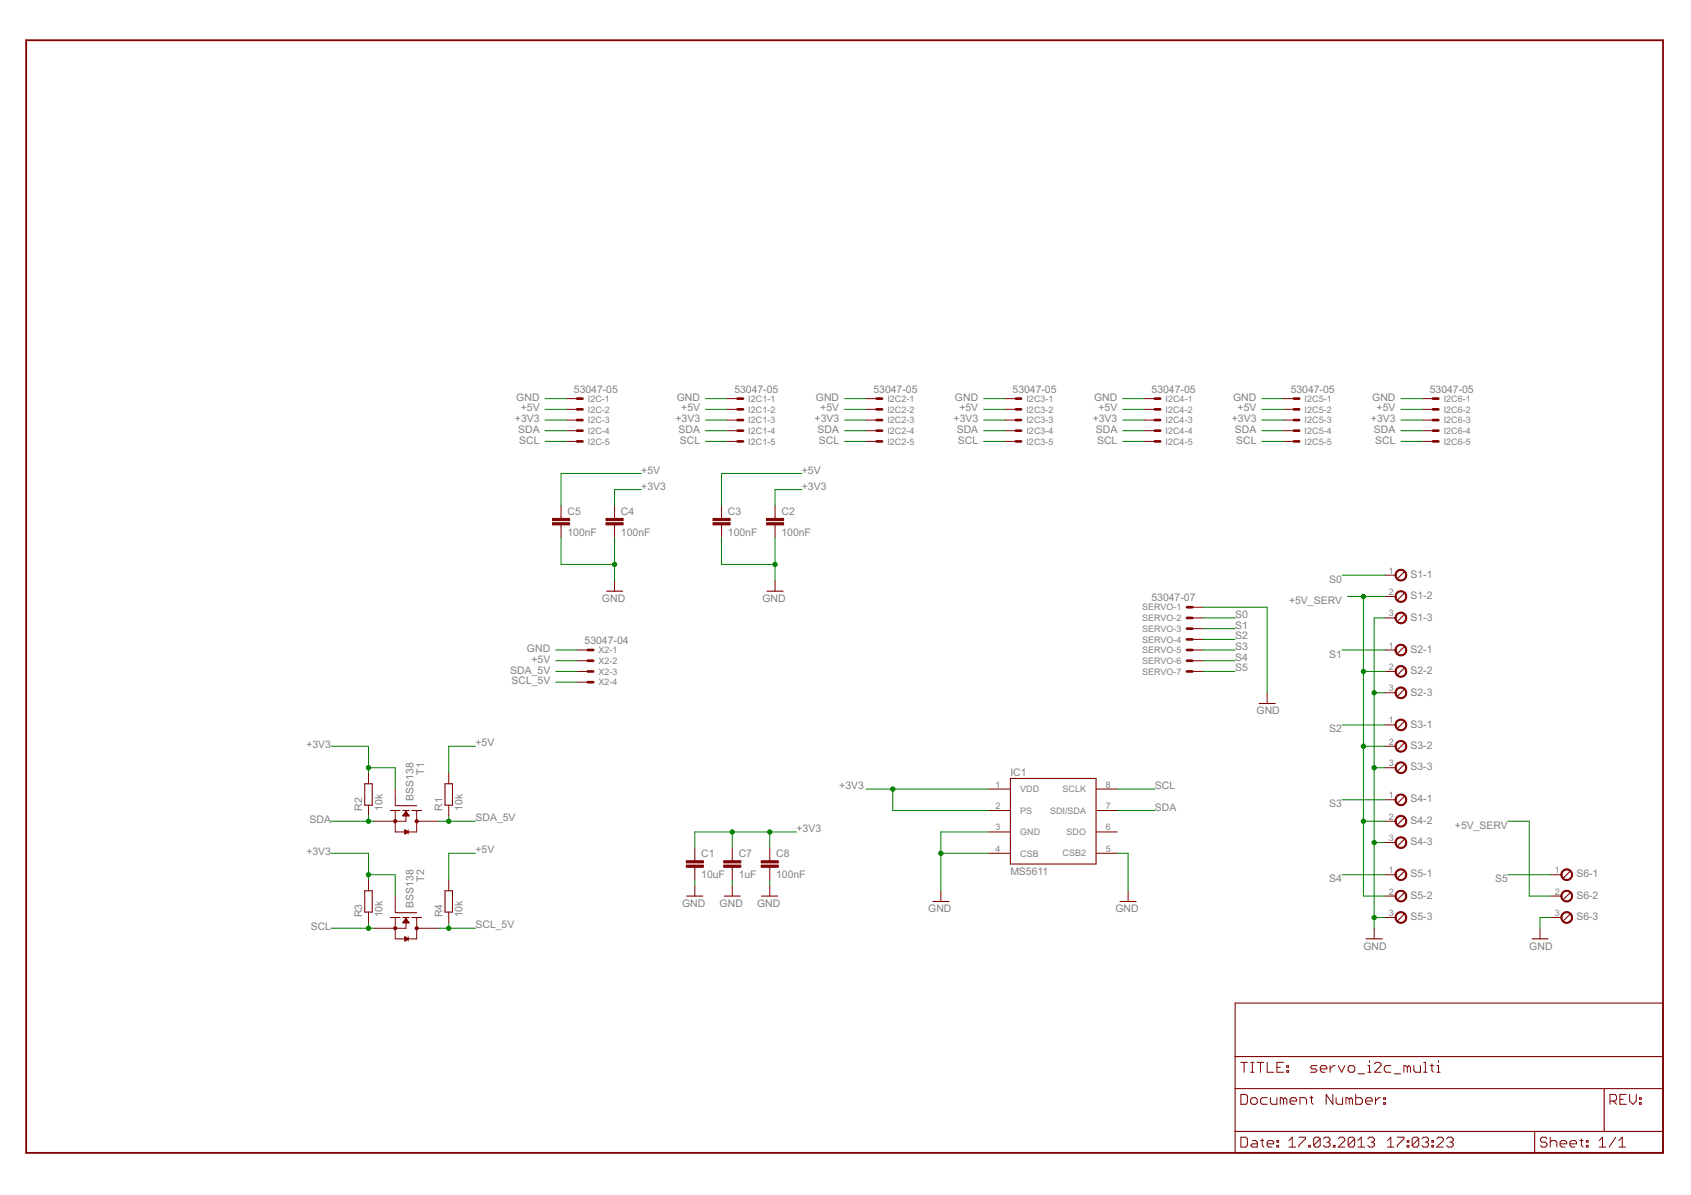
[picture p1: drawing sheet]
<svg xmlns="http://www.w3.org/2000/svg" width="297mm" height="210mm" viewBox="0 0 297 210" stroke-linecap="round" stroke-linejoin="round" font-family="sans-serif">
<path d="M4.6 7.1h287.5v195.4h-287.5z" fill="none" stroke="#800000" stroke-width=".32"/>
<g fill="none" stroke="#800000" stroke-width=".19">
<path d="M106.6 103.8h2.8M134.7 103.8h2.9M246.7 100.5l-1.2 1.1M246.7 104.2l-1.2 1.1M246.7 108l-1.2 1.1M246.7 113.6l-1.2 1.1M246.7 117.4l-1.2 1.1M64.1 137.7h1.3v3.7h-1.3zM78.2 137.7h1.3v3.7h-1.3zM177.5 136.7h15v15.1h-15zM221.2 123.6h2.8M246.7 121.1l-1.2 1.2"/>
<path d="M246.7 126.8l-1.2 1.1M246.7 130.5l-1.2 1.2M246.7 134.3l-1.2 1.1M246.7 139.9l-1.2 1.2M64.1 156.5h1.3v3.7h-1.3zM68.6 142.4h1.7M69.4 141.5h3.8M70.7 142.4h1.2M72.3 142.4h1.7M78.2 156.5h1.3v3.7h-1.3zM120.6 157.4h2.9M127.2 157.4h2.8"/>
<path d="M133.8 157.4h2.8M163.9 158.3h2.8M196.7 158.3h2.9M246.7 143.7l-1.2 1.1M246.7 147.4l-1.2 1.2M246.7 153.1l-1.2 1.1M246.7 156.8l-1.2 1.2M275.8 153.1l-1.2 1.1M275.8 156.8l-1.2 1.2M68.6 161.2h1.7M69.4 160.3h3.8M70.7 161.2h1.2"/>
<path d="M72.3 161.2h1.7M217 176.2h75.1v26.3h-75.1zM240 164.9h2.8M246.7 160.6l-1.2 1.1M269.1 164.9h2.8M275.8 160.6l-1.2 1.1M217 191.2h75.1M217 198.7h75.1M217 185.6h75.1M269.6 198.7v3.8M281.8 191.2v7.5"/>
</g>
<g fill="none" stroke="#800000" stroke-width=".18">
<path d="M99.5 70h1.9M99.5 71.9h1.9M99.5 73.8h1.9M99.5 75.6h1.9M99.5 77.5h1.9M127.7 70h1.9M127.7 71.9h1.9M127.7 73.8h1.9M127.7 75.6h1.9M127.7 77.5h1.9M152.1 70h1.9M152.1 71.9h1.9"/>
<path d="M152.1 73.8h1.9M152.1 75.6h1.9M152.1 77.5h1.9M176.6 70h1.8M176.6 71.9h1.8M176.6 73.8h1.8M176.6 75.6h1.8M176.6 77.5h1.8M201 70h1.9M201 71.9h1.9M201 73.8h1.9M201 75.6h1.9"/>
<path d="M201 77.5h1.9M225.4 70h1.9M225.4 71.9h1.9M225.4 73.8h1.9M225.4 75.6h1.9M225.4 77.5h1.9M249.8 70h1.9M249.8 71.9h1.9M249.8 73.8h1.9M249.8 75.6h1.9M249.8 77.5h1.9M98.6 88.8v2.3"/>
<path d="M98.6 92.2v2.2M107.9 88.8v2.3M107.9 92.2v2.2M126.7 88.8v2.3M126.7 92.2v2.2M136.1 88.8v2.3M136.1 92.2v2.2M101.4 114.2h1.9M101.4 117.9h1.9M101.4 116.1h1.9M101.4 119.8h1.9M107.9 102v1.8"/>
<path d="M136.1 102v1.8M209.4 108.5h1.9M209.4 114.2h1.9M209.4 117.9h1.9M209.4 116.1h1.9M209.4 106.7h1.9M209.4 110.4h1.9M209.4 112.3h1.9M243.3 101h1.9M243.3 104.8h1.9M243.3 108.5h1.9M243.3 114.2h1.9"/>
<path d="M243.3 117.9h1.9M64.7 135.8v1.9M69.4 138.6v2.9M78.8 135.8v1.9M173.7 138.6h3.8M192.5 138.6h3.8M222.6 121.7v1.9M243.3 121.7h1.9M243.3 127.3h1.9M243.3 131.1h1.9M243.3 134.9h1.9M64.7 141.4v1.9"/>
<path d="M64.7 154.6v1.9M69.4 142.4v3.7h3.8v-3.7M69.4 157.4v2.9M70.8 143.2h1M70.9 143.1h.8M71 143h.7M71 143h.6M71.1 142.9h.4M71.1 145.8l.6 .3-.6 .4zM71.1 146.5h.1M71.1 146.4h.2M71.1 146.3h.3"/>
<path d="M71.1 146.2h.5M71.1 146.1h.6M71.1 146h.5M71.1 146h.3M71.1 145.9h.2M71.1 145.8h.1M71.1 142.8h.4M71.2 142.7h.2M71.2 142.6h.2M71.3 142.4v1.9h-5.6M71.3 142.6l.6 .7h-1.2zM71.3 142.6h.1"/>
<path d="M71.7 145.8v.7M73.2 144.3h3.7M78.8 141.4v1.9M78.8 154.6v1.9M122 148.9v2.3M122 152.3v2.3M122 155.5v1.9M128.6 148.9v2.3M128.6 152.3v2.3M128.6 155.5v1.9M135.2 148.9v2.3M135.2 152.3v2.3"/>
<path d="M135.2 155.5v1.9M165.3 156.5v1.8M173.7 146.1h3.8M173.7 142.4h3.8M173.7 149.9h3.8M192.5 146.1h3.8M192.5 142.4h3.8M192.5 149.9h3.8M198.2 156.5v1.8M243.3 140.5h1.9M243.3 144.3h1.9M243.3 148h1.9"/>
<path d="M243.3 153.6h1.9M243.3 157.4h1.9M272.4 153.6h1.9M272.4 157.4h1.9M64.7 160.2v1.9M69.4 161.2v3.7h3.8v-3.7M70.8 162h1M70.9 161.9h.8M70.9 161.8h.8M71 161.8h.6M71.1 161.7h.5M71.1 164.5l.6 .4-.6 .4z"/>
<path d="M71.1 165.2h.1M71.1 165.2h.2M71.1 165.1h.3M71.1 165h.5M71.1 164.8h.5M71.1 164.8h.3M71.1 164.7h.2M71.1 164.6h.1M71.1 161.6h.4M71.2 161.5h.2M71.2 161.4h.2M71.3 161.2v1.8h-5.6"/>
<path d="M71.3 161.4l.6 .7h-1.2zM71.3 161.4h.1M71.7 164.5v.8M73.2 163h3.7M78.8 160.2v1.9M241.4 163v1.9M243.3 161.2h1.9M270.5 163v1.9M272.4 161.2h1.9M218 192.2h.8l.3 .3v1.2l-.3 .3h-.8zM218 199.7h.8l.3 .3v1.2l-.3 .3h-.8zM218 186.6h1.1"/>
<path d="M218.5 186.6v1.7M219.7 193.1l.3-.3h.6l.3 .3v.6l-.3 .3h-.6l-.3-.3zM219.7 186.6h.6M219.7 188.3h.6M220 186.6v1.7M220.9 186.6h1.1M221.4 186.6v1.7M222.6 186.6v1.7h1.1M222.6 192.8h-.9l-.3 .3v.6l.3 .3h.9M223.2 192.8v.9l.3 .3h.8v-1.2M224.3 187.5h.6M225.5 186.6h-1.2v1.7h1.2"/>
<path d="M225.5 193.1l-.3-.3h-.3v1.2M225.5 193.1l.3-.3 .2 .3v.9M225.5 193.1v.9M226 188h.3v.3h-.3zM226 187.2h.3v.3h-.3zM226.6 193.4h1.2v-.3l-.3-.3h-.6l-.3 .3v.6l.3 .3h.6M228.2 199.7h1.1v.3l-1.1 1.2v.3M228.3 194v-1.2h.9l.3 .3v.9M230.1 192.8h.6M230.4 192.5v1.2l.3 .3M231.3 187.2h-.8l-.3 .3 .3 .2h.6l.2 .3-.2 .3h-.9M231.9 187.7h1.2v-.2l-.3-.3h-.6l-.3 .3v.5l.3 .3h.6"/>
<path d="M233.6 187.2v1.1M234.1 192.2v1.8l-1.1-1.8v1.8M234.5 187.2h-.3l-.6 .5M234.7 192.8v.9l.3 .3h.8v-1.2M235.1 187.2l.6 1.1 .5-1.1M237 193.1l-.3-.3h-.3v1.2M237 193.1v.9M237 193.1l.3-.3 .3 .3v.9M237.1 187.2h.6l.3 .3v.5l-.3 .3h-.6l-.3-.3v-.5zM238.1 192.2v1.8h.9l.3-.3v-.6l-.3-.3h-.9M238.5 188.6h1.2M239.9 193.4h1.1v-.3l-.3-.3h-.5l-.3 .3v.6l.3 .3h.5"/>
<path d="M240.3 188.3h.6M240.3 187.2h.3v1.1M240.6 186.3v.3M241.4 186.9l.3-.3h.6l.3 .3v.3l-1.2 1.1h1.2M241.6 192.8v1.2M242.5 192.8h-.3l-.6 .6M243.1 193.7h.3v.3h-.3zM243.1 192.8h.3v.3h-.3zM244.3 187.2h-.8l-.3 .3v.5l.3 .3h.8M244.9 188.6h1.1M245.4 199.7h1.2v.3l-1.2 1.2v.3M247.2 187.5l-.3-.3h-.3v1.1"/>
<path d="M247.2 187.5v.8M247.2 187.5l.3-.3 .3 .3v.8M248.3 187.2v.8l.3 .3h.9v-1.1M250.1 186.6h.3v1.7M250.1 188.3h.6M251.2 187.2h.6M251.5 186.9v1.1l.3 .3M252.4 188.3h.6M252.4 187.2h.3v1.1M252.7 186.3v.3M272.3 199.7v1.8M282.8 193.4h.9l.3-.3v-.6l-.3-.3h-.9v1.8"/>
<path d="M283.4 193.4l.6 .6M283.8 199.7l-1.1 1.8M284.5 193.1h.6M285.7 192.2h-1.2v1.8h1.2M286.3 192.2v1.2l.6 .6 .5-.6v-1.2M288 193.7h.3v.3h-.3zM288 192.8h.3v.3h-.3zM220 200.3h.6l.3 .3v.9h-.9l-.3-.3 .3-.3h.9M221.4 200.3h.6M221.7 200v1.2l.3 .3M222.6 200.9h1.1v-.3l-.2-.3h-.6l-.3 .3v.6l.3 .3h.6M224.3 201.2h.3v.3h-.3z"/>
<path d="M224.3 200.3h.3v.3h-.3zM226.4 201.5h1.2M226.4 200.3l.6-.6v1.8M229.9 201.2h.3v.3h-.3zM231.9 200v1.2l-.3 .3h-.6l-.2-.3M231.9 200l-.3-.3h-.6l-.2 .3v1.2M231.9 200l-1.1 1.2M232.5 200l.3-.3h.5l.3 .3v.3l-.3 .3M233.1 200.6h.2M233.3 200.6l.3 .3v.3l-.3 .3h-.5l-.3-.3M234.2 201.2h.3v.3h-.3zM235.1 200l.3-.3h.5l.3 .3v.3l-1.1 1.2h1.1"/>
<path d="M238 200v1.2l-.3 .3h-.6l-.3-.3M238 200l-.3-.3h-.6l-.3 .3v1.2M238 200l-1.2 1.2M238.5 201.5h1.2M238.5 200.3l.6-.6v1.8M240.3 200l.3-.3h.5l.3 .3v.3l-.3 .3M240.8 200.6h.3M241.1 200.6l.3 .3v.3l-.3 .3h-.5l-.3-.3M243.7 201.5h1.2M243.7 200.3l.6-.6v1.8M247.2 201.2h.3v.3h-.3zM247.2 200.3h.3v.3h-.3z"/>
<path d="M249.2 200v1.2l-.3 .3h-.6l-.2-.3M249.2 200l-.3-.3h-.6l-.2 .3v1.2M249.2 200l-1.1 1.2M249.8 200l.3-.3h.6l.2 .3v.3l-.2 .3M250.4 200.6h.3M250.7 200.6l.2 .3v.3l-.2 .3h-.6l-.3-.3M251.5 201.2h.3v.3h-.3zM251.5 200.3h.3v.3h-.3zM252.4 200l.3-.3h.5l.3 .3v.3l-1.1 1.2h1.1M254.1 200l.3-.3h.6l.3 .3v.3l-.3 .3M254.7 200.6h.3M255 200.6l.3 .3v.3l-.3 .3h-.6l-.3-.3"/>
<path d="M271.7 200l-.2-.3h-.6l-.3 .3v.3l.3 .3h.6l.2 .3v.3l-.2 .3h-.6l-.3-.3M272.3 200.6l.3-.3h.6l.3 .3v.9M274 200.9h1.2v-.3l-.3-.3h-.6l-.3 .3v.6l.3 .3h.6M275.8 200.9h1.1v-.3l-.3-.3h-.5l-.3 .3v.6l.3 .3h.5M277.5 200.3h.6M277.8 200v1.2l.3 .3M278.7 201.2h.3v.3h-.3zM278.7 200.3h.3v.3h-.3zM280.9 201.5h1.2M280.9 200.3l.6-.6v1.8M284.4 201.5h1.1M284.4 200.3l.6-.6v1.8"/>
</g>
<g fill="#800000" stroke="#800000" stroke-width=".18">
<path d="M245.4 100.2a1.03 1.03 0 0 1 1.6 .4 1.03 1.03 0 0 1-.7 1.4 1.03 1.03 0 0 1-1.3-1h.2a.84 .84 0 0 1 1.2-.8 .84 .84 0 0 1 .2 1.4 .84 .84 0 0 1-1.3-.3l-.1-.3h-.2l.1-.3z" fill-rule="evenodd"/>
<path d="M245.4 104a1.04 1.04 0 0 1 1.6 .3 1.04 1.04 0 0 1-.7 1.5 1.04 1.04 0 0 1-1.3-1h.2a.84 .84 0 0 1 1.2-.8 .84 .84 0 0 1 .2 1.4 .84 .84 0 0 1-1.3-.4l-.1-.2h-.2l.1-.3z" fill-rule="evenodd"/>
<path d="M245.4 107.7a1.03 1.03 0 0 1 1.6 .4 1.03 1.03 0 0 1-.7 1.4 1.03 1.03 0 0 1-1.3-1h.2a.84 .84 0 0 1 1.2-.7 .84 .84 0 0 1 .2 1.4 .84 .84 0 0 1-1.3-.4l-.1-.3h-.2l.1-.3z" fill-rule="evenodd"/>
<path d="M245.4 113.4a1.04 1.04 0 0 1 1.6 .3 1.04 1.04 0 0 1-.7 1.5 1.04 1.04 0 0 1-1.3-1h.2a.84 .84 0 0 1 1.2-.8 .84 .84 0 0 1 .2 1.4 .84 .84 0 0 1-1.3-.4l-.1-.2h-.2l.1-.3z" fill-rule="evenodd"/>
<path d="M245.4 117.1a1.03 1.03 0 0 1 1.6 .4 1.03 1.03 0 0 1-.7 1.4 1.03 1.03 0 0 1-1.3-1h.2a.84 .84 0 0 1 1.2-.7 .84 .84 0 0 1 .2 1.4 .84 .84 0 0 1-1.3-.4l-.1-.3h-.2l.1-.3z" fill-rule="evenodd"/>
<path d="M245.4 120.9a1.04 1.04 0 0 1 1.6 .3 1.04 1.04 0 0 1-.7 1.5 1.04 1.04 0 0 1-1.3-1h.2a.84 .84 0 0 1 1.2-.8 .84 .84 0 0 1 .2 1.4 .84 .84 0 0 1-1.3-.4l-.1-.2h-.2l.1-.3z" fill-rule="evenodd"/>
<path d="M245.4 126.5a1.03 1.03 0 0 1 1.6 .4 1.03 1.03 0 0 1-.7 1.4 1.03 1.03 0 0 1-1.3-1h.2a.84 .84 0 0 1 1.2-.7 .84 .84 0 0 1 .2 1.3 .84 .84 0 0 1-1.3-.3l-.1-.3h-.2l.1-.3z" fill-rule="evenodd"/>
<path d="M245.4 130.3a1.04 1.04 0 0 1 1.6 .3 1.04 1.04 0 0 1-.7 1.5 1.04 1.04 0 0 1-1.3-1h.2a.84 .84 0 0 1 1.2-.8 .84 .84 0 0 1 .2 1.4 .84 .84 0 0 1-1.3-.4l-.1-.2h-.2l.1-.3z" fill-rule="evenodd"/>
<path d="M245.4 134a1.03 1.03 0 0 1 1.6 .4 1.03 1.03 0 0 1-.7 1.5 1.03 1.03 0 0 1-1.3-1h.2a.84 .84 0 0 1 1.2-.8 .84 .84 0 0 1 .2 1.4 .84 .84 0 0 1-1.3-.4l-.1-.2h-.2l.1-.3z" fill-rule="evenodd"/>
<path d="M245.4 139.7a1.03 1.03 0 0 1 1.6 .3 1.03 1.03 0 0 1-.7 1.5 1.03 1.03 0 0 1-1.3-1h.2a.84 .84 0 0 1 1.2-.8 .84 .84 0 0 1 .2 1.4 .84 .84 0 0 1-1.3-.4l-.1-.2h-.2l.1-.3z" fill-rule="evenodd"/>
<path d="M245.4 143.4a1.03 1.03 0 0 1 1.6 .4 1.03 1.03 0 0 1-.7 1.5 1.03 1.03 0 0 1-1.3-1h.2a.84 .84 0 0 1 1.2-.8 .84 .84 0 0 1 .2 1.4 .84 .84 0 0 1-1.3-.4l-.1-.2h-.2l.1-.4z" fill-rule="evenodd"/>
<path d="M245.4 147.2a1.04 1.04 0 0 1 1.6 .3 1.04 1.04 0 0 1-.7 1.5 1.04 1.04 0 0 1-1.3-1h.2a.84 .84 0 0 1 1.2-.8 .84 .84 0 0 1 .2 1.4 .84 .84 0 0 1-1.3-.3l-.1-.3h-.2l.1-.3z" fill-rule="evenodd"/>
<path d="M245.4 152.8a1.03 1.03 0 0 1 1.6 .4 1.03 1.03 0 0 1-.7 1.5 1.03 1.03 0 0 1-1.3-1.1h.2a.84 .84 0 0 1 1.2-.8 .84 .84 0 0 1 .2 1.4 .84 .84 0 0 1-1.3-.3l-.1-.3h-.2l.1-.3z" fill-rule="evenodd"/>
<path d="M245.4 156.6a1.03 1.03 0 0 1 1.6 .3 1.03 1.03 0 0 1-.7 1.5 1.03 1.03 0 0 1-1.3-1h.2a.84 .84 0 0 1 1.2-.8 .84 .84 0 0 1 .2 1.4 .84 .84 0 0 1-1.3-.4l-.1-.2h-.2l.1-.3z" fill-rule="evenodd"/>
<path d="M245.4 160.4a1.03 1.03 0 0 1 1.6 .3 1.03 1.03 0 0 1-.7 1.5 1.03 1.03 0 0 1-1.3-1h.2a.84 .84 0 0 1 1.2-.8 .84 .84 0 0 1 .2 1.4 .84 .84 0 0 1-1.3-.4l-.1-.2h-.2l.1-.4z" fill-rule="evenodd"/>
<path d="M274.4 153.1a1.03 1.03 0 0 1 1.6-.1 1.03 1.03 0 0 1-.5 1.6 1.03 1.03 0 0 1-1.3-1h.2a.85 .85 0 0 1 1.1-.8 .85 .85 0 0 1 .3 1.4 .85 .85 0 0 1-1.4-.3v-.3h-.2z" fill-rule="evenodd"/>
<path d="M274.6 156.6a1.03 1.03 0 0 1 1.5 .4 1.03 1.03 0 0 1-.7 1.4 1.03 1.03 0 0 1-1.2-1h.2a.85 .85 0 0 1 1.2-.8 .85 .85 0 0 1 .2 1.4 .85 .85 0 0 1-1.4-.4v-.2h-.2v-.3z" fill-rule="evenodd"/>
<path d="M274.4 160.6a1.03 1.03 0 0 1 1.6 0 1.03 1.03 0 0 1-.5 1.5 1.03 1.03 0 0 1-1.3-.9h.2a.85 .85 0 0 1 1.2-.8 .85 .85 0 0 1 .2 1.4 .85 .85 0 0 1-1.4-.4v-.2h-.2z" fill-rule="evenodd"/>
<circle cx="69.4" cy="144.3" r=".28"/>
<circle cx="73.2" cy="144.3" r=".28"/>
<circle cx="69.4" cy="163" r=".28"/>
<circle cx="73.2" cy="163" r=".28"/>
</g>
<g fill="none" stroke="#800000" stroke-width=".47">
<path d="M101.4 70h.9M101.4 71.9h.9M101.4 73.8h.9M101.4 75.6h.9M101.4 77.5h.9M129.6 70h.9M129.6 71.9h.9M129.6 73.8h.9M129.6 75.6h.9M129.6 77.5h.9M154 70h.9M154 71.9h.9"/>
<path d="M154 73.8h.9M154 75.6h.9M154 77.5h.9M178.4 70h1M178.4 71.9h1M178.4 73.8h1M178.4 75.6h1M178.4 77.5h1M202.9 70h.9M202.9 71.9h.9M202.9 73.8h.9M202.9 75.6h.9"/>
<path d="M202.9 77.5h.9M227.3 70h.9M227.3 71.9h.9M227.3 73.8h.9M227.3 75.6h.9M227.3 77.5h.9M251.7 70h1M251.7 71.9h1M251.7 73.8h1M251.7 75.6h1M251.7 77.5h1M103.3 114.2h.9"/>
<path d="M103.3 116.1h.9M103.3 117.9h.9M103.3 119.8h.9M208.5 114.2h.9M208.5 116.1h.9M208.5 117.9h.9M208.5 106.7h.9M208.5 108.5h.9M208.5 110.4h.9M208.5 112.3h.9"/>
</g>
<g fill="#800000" stroke="#800000" stroke-width=".18">
<path d="M134.6 91.8h3v.4h-3z"/>
<path d="M134.6 91.1h3v.3h-3z"/>
<path d="M125.2 91.8h3v.4h-3z"/>
<path d="M125.2 91.1h3v.3h-3z"/>
<path d="M106.4 91.8h3.1v.4h-3.1z"/>
<path d="M106.4 91.1h3.1v.3h-3.1z"/>
<path d="M97 91.8h3.1v.4h-3.1z"/>
<path d="M97 91.1h3.1v.3h-3.1z"/>
<path d="M127.1 152h3v.3h-3z"/>
<path d="M127.1 151.2h3v.4h-3z"/>
<path d="M133.7 152h3v.3h-3z"/>
<path d="M133.7 151.2h3v.4h-3z"/>
<path d="M120.5 152h3v.3h-3z"/>
<path d="M120.5 151.2h3v.4h-3z"/>
</g>
<g fill="none" stroke="#008000" stroke-width=".18">
<path d="M95.7 70h3.8M95.7 71.9h3.8M95.7 73.8h3.8M95.7 75.6h3.8M95.7 77.5h3.8M123.9 70h3.8M123.9 71.9h3.8M123.9 73.8h3.8M123.9 75.6h3.8M123.9 77.5h3.8M148.4 70h3.7M148.4 71.9h3.7"/>
<path d="M148.4 73.8h3.7M148.4 75.6h3.7M148.4 77.5h3.7M172.8 70h3.8M172.8 71.9h3.8M172.8 73.8h3.8M172.8 75.6h3.8M172.8 77.5h3.8M197.2 70h3.8M197.2 71.9h3.8M197.2 73.8h3.8M197.2 75.6h3.8"/>
<path d="M197.2 77.5h3.8M221.7 70h3.7M221.7 71.9h3.7M221.7 73.8h3.7M221.7 75.6h3.7M221.7 77.5h3.7M246.1 70h3.7M246.1 71.9h3.7M246.1 73.8h3.7M246.1 75.6h3.7M246.1 77.5h3.7M98.6 94.4v4.7h9.3"/>
<path d="M107.9 94.4v7.6M112.6 83.2h-14v5.6M112.6 86h-4.7v2.8M126.7 94.4v4.7h9.4M136.1 94.4v7.6M140.8 83.2h-14.1v5.6M140.8 86h-4.7v2.8M97.6 114.2h3.8M97.6 116.1h3.8M97.6 117.9h3.8M97.6 119.8h3.8M211.3 108.5h5.7"/>
<path d="M211.3 114.2h5.7M211.3 106.7h11.3v15M211.3 116.1h5.7M211.3 110.4h5.7M211.3 112.3h5.7M211.3 117.9h5.7M235.8 114.2h7.5M235.8 101h7.5M236.7 104.8h6.6M239.5 104.8v52.6h3.8M239.5 117.9h3.8M243.3 108.5h-1.9v54.5"/>
<path d="M58.1 131.1h6.6v4.7M64.7 134.9h4.7v3.7M83.5 131.1h-4.7v4.7M152.1 138.6h21.6M156.8 138.6v3.8h16.9M196.3 138.6h6.6M235.8 127.3h7.5M239.5 131.1h3.8M241.4 134.9h1.9M241.4 121.7h1.9M58.1 149.9h6.6v4.7M58.1 144.3h7.6"/>
<path d="M64.7 153.6h4.7v3.8M64.7 143.3v1M76.9 144.3h6.6M78.8 143.3v1M83.5 149.9h-4.7v4.7M122 154.6v.9M128.6 146.1v2.8M128.6 154.6v.9M135.2 146.1v2.8M135.2 154.6v.9M139.9 146.1h-17.9v2.8M165.3 149.9h8.4"/>
<path d="M173.7 146.1h-8.4v10.4M196.3 149.9h1.9v6.6M196.3 142.4h6.6M235.8 140.5h7.5M235.8 153.6h7.5M239.5 144.3h3.8M241.4 148h1.9M264.9 153.6h7.5M264.9 144.3h3.7v13.1h3.8M58.1 163h7.6M64.7 162.1v.9M76.9 163h6.6"/>
<path d="M78.8 162.1v.9M241.4 161.2h1.9M272.4 161.2h-1.9v1.8"/>
</g>
<g fill="#008000" stroke="#008000" stroke-width=".18">
<circle cx="241.4" cy="148" r=".38"/>
<circle cx="241.4" cy="134.9" r=".38"/>
<circle cx="241.4" cy="121.7" r=".38"/>
<circle cx="241.4" cy="161.2" r=".38"/>
<circle cx="136.1" cy="99.1" r=".38"/>
<circle cx="107.9" cy="99.1" r=".38"/>
<circle cx="165.3" cy="149.9" r=".38"/>
<circle cx="64.7" cy="134.9" r=".38"/>
<circle cx="64.7" cy="153.6" r=".38"/>
<circle cx="135.2" cy="146.1" r=".38"/>
<circle cx="128.6" cy="146.1" r=".38"/>
<circle cx="156.8" cy="138.6" r=".38"/>
<circle cx="64.7" cy="144.3" r=".38"/>
<circle cx="64.7" cy="163" r=".38"/>
<circle cx="239.5" cy="117.9" r=".38"/>
<circle cx="239.5" cy="131.1" r=".38"/>
<circle cx="239.5" cy="144.3" r=".38"/>
<circle cx="239.5" cy="104.8" r=".38"/>
<circle cx="78.8" cy="144.3" r=".38"/>
<circle cx="78.8" cy="163" r=".38"/>
</g>
<g font-size="2.1" fill="#808080">
<text x="90.7" y="70.4">GND</text>
<text x="100.8" y="69">53047-05</text>
<text x="118.9" y="70.4">GND</text>
<text x="129" y="69">53047-05</text>
<text x="143.3" y="70.4">GND</text>
<text x="153.4" y="69">53047-05</text>
<text x="167.7" y="70.4">GND</text>
<text x="177.9" y="69">53047-05</text>
<text x="192.2" y="70.4">GND</text>
<text x="202.3" y="69">53047-05</text>
<text x="216.6" y="70.4">GND</text>
<text x="226.7" y="69">53047-05</text>
<text x="241" y="70.4">GND</text>
<text x="251.2" y="69">53047-05</text>
<text x="90.5" y="74.2">+3V3</text>
<text x="91" y="76">SDA</text>
<text x="91.2" y="77.9">SCL</text>
<text x="91.5" y="72.3">+5V</text>
<text x="118.6" y="74.2">+3V3</text>
<text x="119.2" y="76">SDA</text>
<text x="119.4" y="77.9">SCL</text>
<text x="119.7" y="72.3">+5V</text>
<text x="143.1" y="74.2">+3V3</text>
<text x="143.6" y="76">SDA</text>
<text x="143.8" y="77.9">SCL</text>
<text x="144.1" y="72.3">+5V</text>
<text x="167.5" y="74.2">+3V3</text>
<text x="168.1" y="76">SDA</text>
<text x="168.3" y="77.9">SCL</text>
<text x="168.5" y="72.3">+5V</text>
<text x="191.9" y="74.2">+3V3</text>
<text x="192.5" y="76">SDA</text>
<text x="192.7" y="77.9">SCL</text>
<text x="193" y="72.3">+5V</text>
<text x="216.4" y="74.2">+3V3</text>
<text x="216.9" y="76">SDA</text>
<text x="217.1" y="77.9">SCL</text>
<text x="217.4" y="72.3">+5V</text>
<text x="240.8" y="74.2">+3V3</text>
<text x="241.4" y="76">SDA</text>
<text x="241.6" y="77.9">SCL</text>
<text x="241.8" y="72.3">+5V</text>
<text x="112.7" y="83.2">+5V</text>
<text x="140.8" y="83.2">+5V</text>
<text x="112.7" y="86">+3V3</text>
<text x="140.8" y="86">+3V3</text>
<text x="99.7" y="94.2">100nF</text>
<text x="99.7" y="90.4">C5</text>
<text x="109.1" y="94.2">100nF</text>
<text x="109.1" y="90.4">C4</text>
<text x="127.9" y="94.2">100nF</text>
<text x="127.9" y="90.4">C3</text>
<text x="137.3" y="94.2">100nF</text>
<text x="137.3" y="90.4">C2</text>
<text x="247.8" y="101.5">S1-1</text>
<text x="105.7" y="105.7">GND</text>
<text x="133.9" y="105.7">GND</text>
<text x="202.3" y="105.6">53047-07</text>
<text x="226.4" y="106.1">+5V_SERV</text>
<text x="233.5" y="102.3">S0</text>
<text x="247.8" y="105.3">S1-2</text>
<text x="102.7" y="113.1">53047-04</text>
<text x="217" y="108.5">S0</text>
<text x="217" y="110.4">S1</text>
<text x="217" y="112.3">S2</text>
<text x="247.8" y="109">S1-3</text>
<text x="89.6" y="118.3">SDA_5V</text>
<text x="92.6" y="114.6">GND</text>
<text x="93.4" y="116.4">+5V</text>
<text x="217" y="114.2">S3</text>
<text x="217" y="116.1">S4</text>
<text x="217" y="117.9">S5</text>
<text x="233.5" y="115.5">S1</text>
<text x="247.8" y="114.6">S2-1</text>
<text x="247.8" y="118.4">S2-2</text>
<text x="89.8" y="120.2">SCL_5V</text>
<text x="220.7" y="125.5">GND</text>
<text x="247.8" y="122.2">S2-3</text>
<text x="53.8" y="131.5">+3V3</text>
<text x="83.5" y="131.1">+5V</text>
<text x="233.5" y="128.6">S2</text>
<text x="247.8" y="127.8">S3-1</text>
<text x="247.8" y="131.6">S3-2</text>
<text x="74.5" y="136.1" transform="rotate(-90 74.5 136.1)">T1</text>
<text x="177.5" y="136.3">IC1</text>
<text x="247.8" y="135.3">S3-3</text>
<text x="63.6" y="142.4" transform="rotate(-90 63.6 142.4)">R2</text>
<text x="67.2" y="142.4" transform="rotate(-90 67.2 142.4)">10k</text>
<text x="72.6" y="140.6" transform="rotate(-90 72.6 140.6)">BSS138</text>
<text x="77.7" y="142.4" transform="rotate(-90 77.7 142.4)">R1</text>
<text x="81.3" y="142.4" transform="rotate(-90 81.3 142.4)">10k</text>
<text x="147.4" y="138.6">+3V3</text>
<text x="202.9" y="142.4">SDA</text>
<text x="202.9" y="138.6">SCL</text>
<text x="233.5" y="141.8">S3</text>
<text x="247.8" y="141">S4-1</text>
<text x="54.4" y="144.6">SDA</text>
<text x="83.5" y="149.9">+5V</text>
<text x="83.5" y="144.2">SDA_5V</text>
<text x="139.9" y="146.1">+3V3</text>
<text x="247.8" y="144.7">S4-2</text>
<text x="247.8" y="148.5">S4-3</text>
<text x="255.6" y="145.6">+5V_SERV</text>
<text x="53.8" y="150.3">+3V3</text>
<text x="74.5" y="154.9" transform="rotate(-90 74.5 154.9)">T2</text>
<text x="123.2" y="154.3">10uF</text>
<text x="123.2" y="150.5">C1</text>
<text x="129.8" y="154.3">1uF</text>
<text x="129.8" y="150.5">C7</text>
<text x="136.3" y="154.3">100nF</text>
<text x="136.3" y="150.5">C8</text>
<text x="177.5" y="153.6">MS5611</text>
<text x="233.5" y="155">S4</text>
<text x="247.8" y="154.1">S5-1</text>
<text x="262.6" y="155">S5</text>
<text x="276.9" y="154.1">S6-1</text>
<text x="63.6" y="161.2" transform="rotate(-90 63.6 161.2)">R3</text>
<text x="67.2" y="161.2" transform="rotate(-90 67.2 161.2)">10k</text>
<text x="72.6" y="159.4" transform="rotate(-90 72.6 159.4)">BSS138</text>
<text x="77.7" y="161.2" transform="rotate(-90 77.7 161.2)">R4</text>
<text x="81.3" y="161.2" transform="rotate(-90 81.3 161.2)">10k</text>
<text x="119.8" y="159.3">GND</text>
<text x="126.4" y="159.3">GND</text>
<text x="133" y="159.3">GND</text>
<text x="163" y="160.2">GND</text>
<text x="195.9" y="160.2">GND</text>
<text x="247.8" y="157.9">S5-2</text>
<text x="247.8" y="161.6">S5-3</text>
<text x="276.9" y="157.9">S6-2</text>
<text x="276.9" y="161.6">S6-3</text>
<text x="54.6" y="163.4">SCL</text>
<text x="83.5" y="163">SCL_5V</text>
<text x="239.5" y="166.8">GND</text>
<text x="268.6" y="166.8">GND</text>
</g>
<g font-size="1.8" fill="#808080">
<text x="103.3" y="70.6">I2C-1</text>
<text x="131.4" y="70.6">I2C1-1</text>
<text x="155.9" y="70.6">I2C2-1</text>
<text x="180.3" y="70.6">I2C3-1</text>
<text x="204.7" y="70.6">I2C4-1</text>
<text x="229.2" y="70.6">I2C5-1</text>
<text x="253.6" y="70.6">I2C6-1</text>
<text x="103.3" y="72.5">I2C-2</text>
<text x="103.3" y="74.3">I2C-3</text>
<text x="103.3" y="76.2">I2C-4</text>
<text x="131.4" y="72.5">I2C1-2</text>
<text x="131.4" y="74.3">I2C1-3</text>
<text x="131.4" y="76.2">I2C1-4</text>
<text x="155.9" y="72.5">I2C2-2</text>
<text x="155.9" y="74.3">I2C2-3</text>
<text x="155.9" y="76.2">I2C2-4</text>
<text x="180.3" y="72.5">I2C3-2</text>
<text x="180.3" y="74.3">I2C3-3</text>
<text x="180.3" y="76.2">I2C3-4</text>
<text x="204.7" y="72.5">I2C4-2</text>
<text x="204.7" y="74.3">I2C4-3</text>
<text x="204.7" y="76.2">I2C4-4</text>
<text x="229.2" y="72.5">I2C5-2</text>
<text x="229.2" y="74.3">I2C5-3</text>
<text x="229.2" y="76.2">I2C5-4</text>
<text x="253.6" y="72.5">I2C6-2</text>
<text x="253.6" y="74.3">I2C6-3</text>
<text x="253.6" y="76.2">I2C6-4</text>
<text x="103.3" y="78.1">I2C-5</text>
<text x="131.4" y="78.1">I2C1-5</text>
<text x="155.9" y="78.1">I2C2-5</text>
<text x="180.3" y="78.1">I2C3-5</text>
<text x="204.7" y="78.1">I2C4-5</text>
<text x="229.2" y="78.1">I2C5-5</text>
<text x="253.6" y="78.1">I2C6-5</text>
<text x="244" y="100.8">1</text>
<text x="200.6" y="107.2">SERVO-1</text>
<text x="244" y="104.5">2</text>
<text x="200.6" y="109.1">SERVO-2</text>
<text x="200.6" y="111">SERVO-3</text>
<text x="200.6" y="112.9">SERVO-4</text>
<text x="244" y="108.3">3</text>
<text x="244" y="113.9">1</text>
<text x="105.1" y="114.7">X2-1</text>
<text x="105.1" y="116.6">X2-2</text>
<text x="105.1" y="118.5">X2-3</text>
<text x="200.6" y="114.7">SERVO-5</text>
<text x="200.6" y="116.6">SERVO-6</text>
<text x="200.6" y="118.5">SERVO-7</text>
<text x="244" y="117.7">2</text>
<text x="105.1" y="120.4">X2-4</text>
<text x="244" y="121.4">3</text>
<text x="244" y="127.1">1</text>
<text x="244" y="130.8">2</text>
<text x="244" y="134.6">3</text>
<text x="174.9" y="138.3">1</text>
<text x="174.9" y="142.1">2</text>
<text x="179.2" y="139.2">VDD</text>
<text x="179.2" y="142.9">PS</text>
<text x="184.4" y="142.9">SDI/SDA</text>
<text x="186.6" y="139.2">SCLK</text>
<text x="194.3" y="142.1">7</text>
<text x="194.3" y="138.3">8</text>
<text x="244" y="140.2">1</text>
<text x="244" y="144">2</text>
<text x="174.9" y="145.9">3</text>
<text x="174.9" y="149.6">4</text>
<text x="179.2" y="146.7">GND</text>
<text x="187.4" y="146.7">SDO</text>
<text x="194.3" y="149.6">5</text>
<text x="194.3" y="145.9">6</text>
<text x="244" y="147.7">3</text>
<text x="179.2" y="150.4">CSB</text>
<text x="186.6" y="150.4">CSB2</text>
<text x="244" y="153.4">1</text>
<text x="273.1" y="153.4">1</text>
<text x="244" y="157.1">2</text>
<text x="244" y="160.9">3</text>
<text x="273.1" y="157.1">2</text>
<text x="273.1" y="160.9">3</text>
</g>
</svg>
